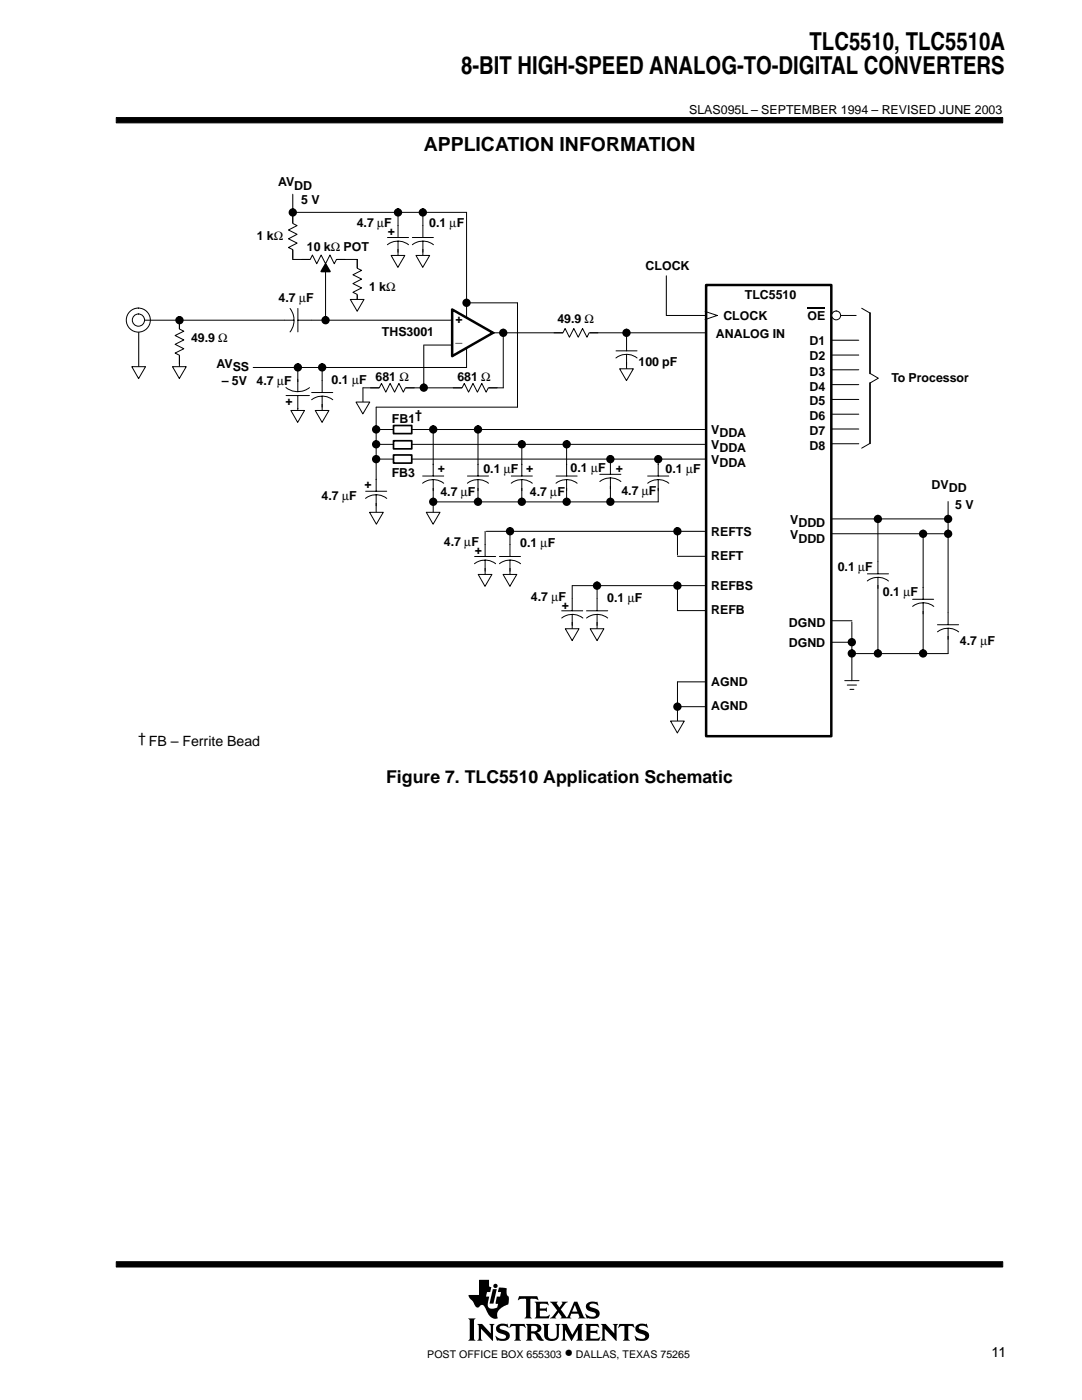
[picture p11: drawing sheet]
<svg xmlns="http://www.w3.org/2000/svg" width="216mm" height="279mm" viewBox="0 0 216 279" stroke-linecap="round" stroke-linejoin="round" font-family="sans-serif">
<g fill="#000" stroke="#000" stroke-width=".2">
<path d="M23.2 23.5h176.9v1h-176.9z" fill-rule="evenodd"/>
<path d="M23.2 251.8h176.9v1.1h-176.9z" fill-rule="evenodd"/>
</g>
<g fill="#000">
<path d="M98.3 257.3h.8l-.6 2.9h-.8z"/>
<path d="M93.4 263.1h1.5l-.3 .4v3.7l.3 .4h-1.5l.3-.4v-3.7z" fill-rule="evenodd"/>
<path d="M95.2 264.2h1l1.7 1.9v-1.5l-.3-.4h1.1l-.3 .4v3l-2.4-2.4v2l.3 .4h-1.1l.3-.6v-2.3z" fill-rule="evenodd"/>
<path d="M95.6 255.4h2v1.3l.4 .2-.2 1h-.6l-.2 .9h.6l-.3 1.2 .1 .7a.9 .9 0 0 0 1.2 .4l.6-.1 .2-.8-.5-.1 .2-1.3h.7l.2-.9h-.7l.3-1 1.5 .2v1.1l.2 .4 .2 .2v.7a.81 .81 0 0 1-.6 1 2.73 2.73 0 0 0-1.7 1.7l.1 .9h-.1a1.81 1.81 0 0 1-2.1-1.5l-.3-.6a.7 .7 0 0 0-.6-.6 .7 .7 0 0 0-.7 .5 1.12 1.12 0 0 1-1.1-1l-.7-.8-.2-.7h2.1z" fill-rule="evenodd"/>
<path d="M99.2 264.6a1.71 1.71 0 0 1 1.7-.4l.2 .1 .1-.1 .3 .8-.6-.3-.8-.1a.41 .41 0 0 0-.4 .5 .41 .41 0 0 0 .5 .3 1.29 1.29 0 0 1 1.5 1.4 1.08 1.08 0 0 1-1.2 .8l-1.1-.1-.2 .1-.4-1 .8 .5 .5 .1 .6-.1 .3-.2a.72 .72 0 0 0-.9-.7 .99 .99 0 0 1-1-.5 .99 .99 0 0 1 .1-1.1z" fill-rule="evenodd"/>
<path d="M101.9 264.2h2.8l.2 .8-.7-.4h-.4l-.1 .2v2.4l.3 .4h-1.4l.3-.4v-2.4l-.1-.2h-.5l-.7 .4z" fill-rule="evenodd"/>
<path d="M103.6 258.7h3.6l.2 .8-.4-.3-1.2 .1v3.5l.3 .3h-1.4l.2-.2 .1-.3v-3.2l-.1-.2h-.8l-.7 .3z" fill-rule="evenodd"/>
<path d="M104.9 264.2h1.9a.9 .9 0 0 1 1 .4 .9 .9 0 0 1 0 1.1l-.7 .2 .5 .4 .9 1.2a1.2 1.2 0 0 1-1.6-1l-.3-.3-.6-.1v1l.3 .5h-1.4l.3-.6v-2.3z" fill-rule="evenodd"/>
<path d="M106.7 259.8h2.6l.1 .7-.5-.3-1.2 .1v.8h1.1l.3-.2v.9l-.4-.2h-1v1l.2 .1h1.2l.5-.3h.1l-.2 .7h-2.8l.3-.5v-2.3z" fill-rule="evenodd"/>
<path d="M108.3 264.2h1.3l-.3 .4v2a.65 .65 0 0 0 .7 .6h.6l.4-.4 .1-2.1-.3-.5h1l-.3 .4v1.8a1.54 1.54 0 0 1-2.4 1l-.5-.7v-2.1z" fill-rule="evenodd"/>
<path d="M112 264.2h1.1l1.1 2.2 1.2-2.2h1l-.3 .4v2.6l.3 .4h-1.4l.3-.4v-1.8l-1.3 2.2-1.3-2.2v1.7l.4 .5h-1.1l.3-.6v-2.3z" fill-rule="evenodd"/>
<path d="M109.7 259.8h1.6l-.2 .3 .5 .8 .6-.8-.1-.3h1.2l-.4 .3-1 1.2 1.2 1.6 1.5-3.1h.6l1.2 2.9 .4 .4-1.4-.1a.22 .22 0 0 0 .2-.1 .22 .22 0 0 0 0-.3l-.2-.4h-1.4l-.2 .7 .2 .2h-2.2l.2-.3-.5-.9-.7 .9 .2 .3h-1.3l.6-.4 .9-1.2z" fill-rule="evenodd"/>
<path d="M117.1 260.2a2.08 2.08 0 0 1 1.9-.3l.2-.2 .1 .9a1.22 1.22 0 0 0-1.7-.1 .82 .82 0 0 0 .9 .6 1.06 1.06 0 0 1 1.2 1.1 1.06 1.06 0 0 1-1.2 1l-1.2-.1-.2 .1-.3-1 .8 .5 .8 .1a.46 .46 0 0 0 .5-.5 .46 .46 0 0 0-.5-.4l-.2-.1a1.11 1.11 0 0 1-1.2-1.5z" fill-rule="evenodd"/>
<path d="M116.7 264.2h2.6l.2 .8-.6-.4-1.1 .1v.9h1.1l.3-.2v.9l-.4-.3h-1v1.1l1.3 .1 .7-.4-.3 .8h-2.8l.3-.4v-2.6z" fill-rule="evenodd"/>
<path d="M119.9 264.2h1l1.7 1.9v-1.5l-.3-.4h1l-.3 .4v3l-2.3-2.4v2l.3 .4h-1.1l.3-.4v-2.6z" fill-rule="evenodd"/>
<path d="M123.6 264.2h2.8l.2 .8-.6-.4h-.5l-.1 .2v2.4l.3 .4h-1.4l.3-.4v-2.4l-.1-.2h-.5l-.7 .4z" fill-rule="evenodd"/>
<path d="M127 264.6a1.74 1.74 0 0 1 1.6-.4l.3 .1 .1-.1 .3 .8h-.1a1.2 1.2 0 0 0-1.7-.1 1.47 1.47 0 0 0 1.3 .7 1.03 1.03 0 0 1 .7 1.2 1.03 1.03 0 0 1-1.2 .8l-1.1-.1-.2 .1-.4-1 .9 .5 .9 .1a.45 .45 0 0 0 .4-.6 .45 .45 0 0 0-.6-.3l-.2-.1a1.11 1.11 0 0 1-1.2-1.4z" fill-rule="evenodd"/>
<circle cx="98.9" cy="256.6" r=".43"/>
</g>
<g fill="#fff">
<path d="M114.7 260.4l.5 1.4h-1z"/>
<path d="M106 264.7l.6-.1a.56 .56 0 0 1 .6 .5 .56 .56 0 0 1-.6 .6h-.6z" fill-rule="evenodd"/>
</g>
<g fill="none" stroke="#000" stroke-width=".2">
<path d="M27.7 63.9v10M72.4 77.4v3.6M93.1 69.5v3.8M98.4 66.4h45.1M133 63h37.8M162.4 67.9h9M162.4 70.9h9M162.4 73.8h9M162.4 76.8h9M162.4 79.7h9M171.9 61.5l1.7 1M173.6 74.5l1.7 1-1.7 .9"/>
<path d="M75.1 85.7h69.4M75.1 88.7h69.4M75.1 91.6h69.4M162.4 82.7h9M162.4 85.6h9M162.4 88.6h9M173.6 88.5l-1.7 .9M97 106h47.5M114.2 116.9h30.3M135.2 111h9.3M154.9 103.6h34.3M154.9 106.5h34.3"/>
<path d="M135.2 121.9h9.3M135.2 136.1h9.3M154.9 123.9h15.1M154.9 128.2h15.1M135.2 141h9.3"/>
</g>
<path d="M173.6 62.5v12M173.6 76.4v12.1" fill="none" stroke="#000" stroke-width=".34"/>
<path d="M140.9 56.9h25v90h-25z" fill-rule="evenodd" fill="#fff"/>
<path d="M140.9 56.9h25v90h-25z" fill="none" stroke="#000" stroke-width=".5"/>
<path d="M133 55v8M140.7 62.2l2.4 .8-2.4 .8M166.9 63h.1" fill="none" stroke="#000" stroke-width=".2"/>
<circle cx="166.9" cy="62.9" r=".88" fill="#fff"/>
<g fill="none" stroke="#000" stroke-width=".2">
<path d="M125 66.4v7.9"/>
<circle cx="166.9" cy="62.9" r=".88"/>
</g>
<path d="M161.1 61.4h3.6" fill="none" stroke="#000" stroke-width=".3"/>
<path d="M122.9 67.8h4.2v4.5h-4.2z" fill-rule="evenodd" fill="#fff"/>
<g fill="none" stroke="#000" stroke-width=".2">
<path d="M122.9 71.4a3.4 3.4 0 0 1 4.2 .1M122.9 70h4.2M125 67.6v2.4M125 70.7v2.2"/>
<circle cx="125" cy="74.3" r=".06"/>
</g>
<circle cx="125" cy="66.4" r=".66" fill="#000" stroke="#000" stroke-width=".34"/>
<circle cx="125" cy="66.4" r=".17" fill="#000"/>
<path d="M123.6 73.6h2.8l-1.4 2.4z" fill="#fff"/>
<path d="M123.6 73.6h2.8l-1.4 2.4z" fill="none" stroke="#000" stroke-width=".2"/>
<path d="M112.3 65.6h5.3v1.7h-5.3z" fill-rule="evenodd" fill="#fff"/>
<path d="M110.6 66.4h1.7l.5-.8 .8 1.7 .9-1.7 .9 1.7 .8-1.7 .9 1.7 .5-.9h1.7M131.3 91.6v8.6" fill="none" stroke="#000" stroke-width=".2"/>
<path d="M129.3 92.7h4.2v4.6h-4.2z" fill-rule="evenodd" fill="#fff"/>
<path d="M121.8 91.6v8.6M129.2 96.4a3.4 3.4 0 0 1 4.3 0M129.2 95h4.2M131.3 92.6v2.4M131.3 95.7v2.2M86.4 100.2h44.9" fill="none" stroke="#000" stroke-width=".2"/>
<circle cx="131.3" cy="91.6" r=".66" fill="#000" stroke="#000" stroke-width=".34"/>
<circle cx="131.3" cy="91.6" r=".17" fill="#000"/>
<path d="M119.7 92.4h4.2v4.6h-4.2z" fill-rule="evenodd" fill="#fff"/>
<path d="M113.1 88.7v10.8M119.7 96.1a3.4 3.4 0 0 1 4.2 0M119.7 94.7h4.2M121.8 92.3v2.4M121.8 95.4v2.2" fill="none" stroke="#000" stroke-width=".2"/>
<g fill="#000" stroke="#000" stroke-width=".34">
<circle cx="121.8" cy="91.6" r=".66"/>
<circle cx="121.8" cy="100.1" r=".66"/>
</g>
<g fill="#000">
<circle cx="121.8" cy="91.6" r=".17"/>
<circle cx="121.8" cy="100.2" r=".17"/>
</g>
<path d="M111 92.7h4.2v4.6h-4.2z" fill-rule="evenodd" fill="#fff"/>
<path d="M104.1 88.7v10.8M110.9 96.4a3.4 3.4 0 0 1 4.3 0M111 95h4.2M113.1 92.6v2.4M113.1 95.7v2.2" fill="none" stroke="#000" stroke-width=".2"/>
<g fill="#000" stroke="#000" stroke-width=".34">
<circle cx="113.1" cy="88.7" r=".66"/>
<circle cx="113.1" cy="100.1" r=".66"/>
</g>
<g fill="#000">
<circle cx="113.1" cy="88.7" r=".17"/>
<circle cx="113.1" cy="100.2" r=".17"/>
</g>
<path d="M102 92.7h4.2v4.6h-4.2z" fill-rule="evenodd" fill="#fff"/>
<path d="M95.4 85.7v13.8M102 96.4a3.4 3.4 0 0 1 4.2 0M102 95h4.2M104.1 92.6v2.4M104.1 95.7v2.2" fill="none" stroke="#000" stroke-width=".2"/>
<g fill="#000" stroke="#000" stroke-width=".34">
<circle cx="104.1" cy="88.7" r=".66"/>
<circle cx="104.1" cy="100.1" r=".66"/>
</g>
<g fill="#000">
<circle cx="104.1" cy="88.7" r=".17"/>
<circle cx="104.1" cy="100.2" r=".17"/>
</g>
<path d="M93.3 92.7h4.2v4.6h-4.2z" fill-rule="evenodd" fill="#fff"/>
<path d="M86.4 85.7v17.3M93.3 96.4a3.4 3.4 0 0 1 4.2 0M93.3 95h4.2M95.4 92.6v2.4M95.4 95.7v2.2" fill="none" stroke="#000" stroke-width=".2"/>
<g fill="#000" stroke="#000" stroke-width=".34">
<circle cx="95.4" cy="85.7" r=".66"/>
<circle cx="95.4" cy="100.1" r=".66"/>
</g>
<g fill="#000">
<circle cx="95.4" cy="85.7" r=".17"/>
<circle cx="95.4" cy="100.2" r=".17"/>
</g>
<path d="M84.4 92.7h4.1v4.6h-4.1z" fill-rule="evenodd" fill="#fff"/>
<g fill="none" stroke="#000" stroke-width=".2">
<path d="M84.3 96.4a3.4 3.4 0 0 1 4.2 0M84.3 95h4.2M86.4 92.6v2.4M86.4 95.7v2.2"/>
<circle cx="86.4" cy="103" r=".06"/>
</g>
<g fill="#000" stroke="#000" stroke-width=".34">
<circle cx="86.4" cy="85.7" r=".66"/>
<circle cx="86.4" cy="100.1" r=".66"/>
</g>
<g fill="#000">
<circle cx="86.4" cy="85.7" r=".17"/>
<circle cx="86.4" cy="100.2" r=".17"/>
</g>
<path d="M85.1 102.2h2.7l-1.4 2.4z" fill="#fff"/>
<path d="M85.1 102.2h2.7l-1.4 2.4z" fill="none" stroke="#000" stroke-width=".2"/>
<path d="M78.5 84.9h3.7v1.6h-3.7z" fill-rule="evenodd" fill="#fff"/>
<path d="M78.5 84.9h3.7v1.6h-3.7z" fill="none" stroke="#000" stroke-width=".34"/>
<path d="M78.5 88h3.7v1.6h-3.7z" fill-rule="evenodd" fill="#fff"/>
<path d="M78.5 88h3.7v1.6h-3.7z" fill="none" stroke="#000" stroke-width=".34"/>
<path d="M78.5 90.8h3.7v1.6h-3.7z" fill-rule="evenodd" fill="#fff"/>
<path d="M78.5 90.8h3.7v1.6h-3.7z" fill="none" stroke="#000" stroke-width=".34"/>
<path d="M84.6 68.9h5.6M100.4 66.4v11h-28M103.3 60.4v20.9h-28.2v21.8" fill="none" stroke="#000" stroke-width=".2"/>
<g fill="#000" stroke="#000" stroke-width=".34">
<circle cx="100.4" cy="66.4" r=".66"/>
<circle cx="75.1" cy="91.6" r=".66"/>
<circle cx="75.1" cy="85.7" r=".66"/>
<circle cx="75.1" cy="88.7" r=".66"/>
</g>
<g fill="#000">
<circle cx="98.4" cy="66.4" r=".17"/>
<circle cx="100.4" cy="66.4" r=".17"/>
<circle cx="75.1" cy="88.7" r=".17"/>
<circle cx="75.1" cy="85.7" r=".17"/>
<circle cx="75.1" cy="91.6" r=".17"/>
</g>
<path d="M90.2 61.8l8.2 4.6-8.2 4.7z" fill="none" stroke="#000" stroke-width=".5"/>
<path d="M92.2 76.6h5.3v1.7h-5.3z" fill-rule="evenodd" fill="#fff"/>
<path d="M93.1 42.4v21.1M50.5 73.3h42.6M84.6 68.9v8.5M90.4 77.4h1.8l.4-.9 .9 1.8 .9-1.8 .9 1.8 .8-1.8 .9 1.8 .4-.9h1.8M72.4 81h.1z" fill="none" stroke="#000" stroke-width=".2"/>
<circle cx="84.6" cy="77.4" r=".66" fill="#000" stroke="#000" stroke-width=".34"/>
<circle cx="84.6" cy="77.4" r=".17" fill="#000"/>
<path d="M71 80.2h2.8l-1.4 2.4z" fill="#fff"/>
<path d="M64.3 73.3v10.2M71 80.2h2.8l-1.4 2.4z" fill="none" stroke="#000" stroke-width=".2"/>
<path d="M62.2 76.1h4.2v4.5h-4.2z" fill-rule="evenodd" fill="#fff"/>
<path d="M62.2 79.8a3.4 3.4 0 0 1 4.2 0M62.2 78.3h4.2M64.3 76v2.3M64.3 79.1v2.2M64.3 82.6v.1z" fill="none" stroke="#000" stroke-width=".2"/>
<circle cx="64.3" cy="73.3" r=".66" fill="#000" stroke="#000" stroke-width=".34"/>
<circle cx="64.3" cy="73.3" r=".17" fill="#000"/>
<path d="M62.9 81.9h2.7l-1.3 2.4z" fill="#fff"/>
<g fill="none" stroke="#000" stroke-width=".2">
<path d="M59.4 73.3v10.2M62.9 81.9h2.7l-1.3 2.4z"/>
<circle cx="59.4" cy="82.7" r=".06"/>
</g>
<circle cx="59.4" cy="73.3" r=".66" fill="#000" stroke="#000" stroke-width=".34"/>
<circle cx="59.4" cy="73.3" r=".17" fill="#000"/>
<path d="M58 81.9h2.8l-1.4 2.4z" fill="#fff"/>
<path d="M58 81.9h2.8l-1.4 2.4z" fill="none" stroke="#000" stroke-width=".2"/>
<path d="M57.1 76.4h4.6v5h-4.6z" fill-rule="evenodd" fill="#fff"/>
<path d="M57.1 77.3a3.8 3.8 0 0 0 4.7 .1M57.1 78.9h4.6M59.4 75.7v2.4M59.4 78.9v2.7M93.1 60.4h10.2" fill="none" stroke="#000" stroke-width=".2"/>
<circle cx="93.1" cy="60.4" r=".66" fill="#000" stroke="#000" stroke-width=".34"/>
<circle cx="93.1" cy="60.4" r=".17" fill="#000"/>
<path d="M75.7 76.6h5.2v1.7h-5.2z" fill-rule="evenodd" fill="#fff"/>
<path d="M58.4 42.4h34.7M84.4 42.4v10.1M73.9 77.4h1.8l.4-.9 .9 1.8 .8-1.8 .9 1.8 .9-1.8 .9 1.8 .4-.9h1.8" fill="none" stroke="#000" stroke-width=".2"/>
<path d="M82.3 45.1h4.2v4.6h-4.2z" fill-rule="evenodd" fill="#fff"/>
<path d="M82.3 48.8a3.4 3.4 0 0 1 4.2 0M82.3 47.4h4.2M84.3 51.7h.1zM84.4 45v2.4M84.4 48.1v2.2" fill="none" stroke="#000" stroke-width=".2"/>
<circle cx="84.4" cy="42.4" r=".66" fill="#000" stroke="#000" stroke-width=".34"/>
<circle cx="84.4" cy="42.4" r=".17" fill="#000"/>
<path d="M83 51h2.7l-1.3 2.4z" fill="#fff"/>
<path d="M79.4 42.4v10.1M83 51h2.7l-1.3 2.4z" fill="none" stroke="#000" stroke-width=".2"/>
<path d="M77.3 45.1h4.2v4.6h-4.2z" fill-rule="evenodd" fill="#fff"/>
<path d="M77.3 48.8a3.4 3.4 0 0 1 4.2 0M77.3 47.4h4.2M79.4 51.7h.1zM79.4 45v2.4M79.4 48.1v2.2" fill="none" stroke="#000" stroke-width=".2"/>
<circle cx="79.4" cy="42.4" r=".66" fill="#000" stroke="#000" stroke-width=".34"/>
<circle cx="79.4" cy="42.4" r=".17" fill="#000"/>
<path d="M78 51h2.8l-1.4 2.4z" fill="#fff"/>
<path d="M58.4 51.8h12.9v7.9M78 51h2.8l-1.4 2.4z" fill="none" stroke="#000" stroke-width=".2"/>
<path d="M70.4 53.5h1.8v5.3h-1.8z" fill-rule="evenodd" fill="#fff"/>
<g fill="none" stroke="#000" stroke-width=".2">
<path d="M71.3 51.8v1.7l.9 .5-1.8 .8 1.8 .9-1.8 .9 1.8 .9-1.8 .8 .9 .5v1.7"/>
<circle cx="71.3" cy="60.5" r=".06"/>
</g>
<path d="M69.9 59.8h2.7l-1.3 2.3z" fill="#fff"/>
<path d="M69.9 59.8h2.7l-1.3 2.3z" fill="none" stroke="#000" stroke-width=".2"/>
<path d="M61.9 50.9h5.3v1.8h-5.3z" fill-rule="evenodd" fill="#fff"/>
<path d="M58.4 38.8v13M60.1 51.8h1.8l.4-.9 .9 1.7 .9-1.7 .9 1.7 .8-1.7 .9 1.7 .4-.8h1.8M65 52.7v11.2" fill="none" stroke="#000" stroke-width=".2"/>
<g fill="#000" stroke="#000" stroke-width=".34">
<path d="M65 52.7l.8 1.5h-1.7z"/>
<circle cx="65" cy="63.9" r=".66"/>
</g>
<circle cx="65" cy="63.9" r=".17" fill="#000"/>
<path d="M57.6 44.6h1.7v5.2h-1.7z" fill-rule="evenodd" fill="#fff"/>
<path d="M58.4 42.8v1.8l.9 .4-1.7 .9 1.7 .9-1.7 .9 1.7 .8-1.7 .9 .8 .4v1.8M35.8 63.9v10.1" fill="none" stroke="#000" stroke-width=".2"/>
<circle cx="58.4" cy="42.4" r=".66" fill="#000" stroke="#000" stroke-width=".34"/>
<circle cx="58.4" cy="42.4" r=".17" fill="#000"/>
<path d="M35 65.6h1.7v5.3h-1.7z" fill-rule="evenodd" fill="#fff"/>
<path d="M27.7 63.9h.1M35.8 63.9v1.8l.9 .4-1.8 .9 1.8 .8-1.8 .9 1.8 .9-1.8 .9 .9 .4v1.8" fill="none" stroke="#000" stroke-width=".2"/>
<circle cx="35.8" cy="63.9" r=".66" fill="#000" stroke="#000" stroke-width=".34"/>
<circle cx="35.8" cy="63.9" r=".17" fill="#000"/>
<circle cx="27.6" cy="63.9" r="2.4" fill="#fff"/>
<circle cx="27.6" cy="63.9" r="2.4" fill="none" stroke="#000" stroke-width=".2"/>
<circle cx="27.6" cy="63.9" r="1.22" fill="#fff"/>
<g fill="none" stroke="#000" stroke-width=".2">
<circle cx="27.6" cy="63.9" r="1.22"/>
<circle cx="35.8" cy="73.9" r=".06"/>
</g>
<path d="M34.4 73.2h2.8l-1.4 2.4z" fill="#fff"/>
<g fill="none" stroke="#000" stroke-width=".2">
<path d="M34.4 73.2h2.8l-1.4 2.4z"/>
<circle cx="27.7" cy="73.9" r=".06"/>
</g>
<path d="M26.3 73.2h2.7l-1.3 2.4z" fill="#fff"/>
<path d="M26.3 73.2h2.7l-1.3 2.4zM135.2 106v4.8" fill="none" stroke="#000" stroke-width=".2"/>
<circle cx="135.2" cy="106" r=".66" fill="#000" stroke="#000" stroke-width=".34"/>
<circle cx="135.2" cy="106" r=".17" fill="#000"/>
<path d="M73 95.8h4.2v4.5h-4.2z" fill-rule="evenodd" fill="#fff"/>
<g fill="none" stroke="#000" stroke-width=".2">
<path d="M72.9 99.5a3.4 3.4 0 0 1 4.3 0M73 98h4.2M75.1 95.7v2.3M75.1 98.8v2.1"/>
<circle cx="75.1" cy="103" r=".06"/>
</g>
<path d="M73.7 102.2h2.8l-1.4 2.4z" fill="#fff"/>
<path d="M73.7 102.2h2.8l-1.4 2.4zM101.8 106v10.2" fill="none" stroke="#000" stroke-width=".2"/>
<path d="M99.7 108.8h4.2v4.6h-4.2z" fill-rule="evenodd" fill="#fff"/>
<g fill="none" stroke="#000" stroke-width=".2">
<path d="M99.7 112.5a3.4 3.4 0 0 1 4.2 0M99.7 111.1h4.2M101.8 108.7v2.4M101.8 111.8v2.2"/>
<circle cx="101.8" cy="115.4" r=".06"/>
</g>
<circle cx="101.8" cy="106" r=".66" fill="#000" stroke="#000" stroke-width=".34"/>
<circle cx="101.8" cy="106" r=".17" fill="#000"/>
<path d="M100.4 114.6h2.7l-1.3 2.4z" fill="#fff"/>
<path d="M96.8 106v10.2M100.4 114.6h2.7l-1.3 2.4z" fill="none" stroke="#000" stroke-width=".2"/>
<path d="M94.7 108.8h4.2v4.6h-4.2z" fill-rule="evenodd" fill="#fff"/>
<g fill="none" stroke="#000" stroke-width=".2">
<path d="M94.7 112.5a3.4 3.4 0 0 1 4.2 0M94.7 111.1h4.2M96.8 108.7v2.4M96.8 111.8v2.2"/>
<circle cx="96.8" cy="115.4" r=".06"/>
</g>
<path d="M95.4 114.6h2.8l-1.4 2.4z" fill="#fff"/>
<path d="M95.4 114.6h2.8l-1.4 2.4zM119.1 116.9v10.1M135.2 116.9v5" fill="none" stroke="#000" stroke-width=".2"/>
<circle cx="135.2" cy="116.9" r=".66" fill="#000" stroke="#000" stroke-width=".34"/>
<circle cx="135.2" cy="116.9" r=".17" fill="#000"/>
<path d="M117.1 119.6h4.2v4.6h-4.2z" fill-rule="evenodd" fill="#fff"/>
<g fill="none" stroke="#000" stroke-width=".2">
<path d="M119.1 119.5v2.4M117 123.3a3.4 3.4 0 0 1 4.3 0M117 121.9h4.3M119.1 122.6v2.2"/>
<circle cx="119.1" cy="126.2" r=".04"/>
</g>
<circle cx="119.1" cy="116.9" r=".66" fill="#000" stroke="#000" stroke-width=".34"/>
<circle cx="119.1" cy="116.9" r=".17" fill="#000"/>
<path d="M117.8 125.5h2.7l-1.4 2.4z" fill="#fff"/>
<path d="M114.2 116.9v10.1M117.8 125.5h2.7l-1.4 2.4z" fill="none" stroke="#000" stroke-width=".2"/>
<path d="M112.1 119.6h4.2v4.6h-4.2z" fill-rule="evenodd" fill="#fff"/>
<path d="M114.2 119.5v2.4M112.1 123.3a3.4 3.4 0 0 1 4.2 0M112.1 121.9h4.2M114.1 126.2h.1zM114.2 122.6v2.2" fill="none" stroke="#000" stroke-width=".2"/>
<path d="M112.8 125.5h2.7l-1.3 2.4z" fill="#fff"/>
<g fill="none" stroke="#000" stroke-width=".2">
<path d="M112.8 125.5h2.7l-1.3 2.4zM135.2 136.1v8.6"/>
<circle cx="135.2" cy="144.7" r=".06"/>
</g>
<circle cx="135.2" cy="141" r=".66" fill="#000" stroke="#000" stroke-width=".34"/>
<circle cx="135.2" cy="141" r=".17" fill="#000"/>
<path d="M133.8 143.9h2.7l-1.3 2.4z" fill="#fff"/>
<path d="M175.2 103.6v26.8M170 124.1v11.7M170 130.4h19.2M133.8 143.9h2.7l-1.3 2.4z" fill="none" stroke="#000" stroke-width=".2"/>
<g fill="#000" stroke="#000" stroke-width=".34">
<circle cx="175.2" cy="103.6" r=".66"/>
<circle cx="170" cy="128.2" r=".66"/>
<circle cx="170" cy="130.4" r=".66"/>
<circle cx="175.2" cy="130.4" r=".66"/>
</g>
<g fill="#000">
<circle cx="175.2" cy="103.6" r=".17"/>
<circle cx="170" cy="130.4" r=".17"/>
<circle cx="170" cy="128.2" r=".17"/>
<circle cx="175.2" cy="130.4" r=".17"/>
</g>
<path d="M173.1 112.3h4.2v4.5h-4.2z" fill-rule="evenodd" fill="#fff"/>
<path d="M173.1 115.9a3.4 3.4 0 0 1 4.2 .1M173.1 114.5h4.2M175.2 112.1v2.4M175.2 115.2v2.2M184.2 106.5v23.9" fill="none" stroke="#000" stroke-width=".2"/>
<g fill="#000" stroke="#000" stroke-width=".34">
<circle cx="184.2" cy="106.5" r=".66"/>
<circle cx="184.2" cy="130.4" r=".66"/>
</g>
<g fill="#000">
<circle cx="184.2" cy="106.5" r=".17"/>
<circle cx="184.2" cy="130.4" r=".17"/>
</g>
<path d="M182.1 117.3h4.2v4.6h-4.2z" fill-rule="evenodd" fill="#fff"/>
<path d="M182.1 119.6h4.2M184.2 117.2v2.4M189.2 100.1v30.3M182.1 121a3.4 3.4 0 0 1 4.2 0M184.2 120.3v2.2" fill="none" stroke="#000" stroke-width=".2"/>
<circle cx="189.2" cy="103.6" r=".66" fill="#000" stroke="#000" stroke-width=".34"/>
<circle cx="189.2" cy="103.6" r=".17" fill="#000"/>
<path d="M187.1 122.4h4.2v4.6h-4.2z" fill-rule="evenodd" fill="#fff"/>
<path d="M28.9 63.9h61.2M168.6 135.8h2.8M169.1 136.7h1.8M169.6 137.6h.8M187.1 126.1a3.4 3.4 0 0 1 4.2 0M187.1 124.7h4.2M189.2 122.3v2.4M189.2 125.4v2.2" fill="none" stroke="#000" stroke-width=".2"/>
<circle cx="189.2" cy="106.5" r=".66" fill="#000" stroke="#000" stroke-width=".34"/>
<circle cx="189.2" cy="106.5" r=".17" fill="#000"/>
<path d="M56.9 61.4h5v4.9h-5z" fill-rule="evenodd" fill="#fff"/>
<path d="M56.9 63.9h1.8M57.9 61.6a3.9 3.9 0 0 1 0 4.7M59.4 63.9h2.6M59.4 61.6v4.6" fill="none" stroke="#000" stroke-width=".2"/>
<g font-size="4.9">
<text x="161.5" y="9.9">TLC5510, TLC5510A</text>
<text x="92" y="14.8">8-BIT HIGH-SPEED ANALOG-TO-DIGITAL CONVERTERS</text>
</g>
<text font-size="3.9" x="84.5" y="30.2">APPLICATION INFORMATION</text>
<g font-size="3.5">
<text x="77.1" y="156.2">Figure 7. TLC5510 Application Schematic</text>
<text x="112.7" y="271">•</text>
</g>
<g font-size="2.8">
<text x="27.6" y="148.3">† FB – Ferrite Bead</text>
<text x="197.9" y="270.8">11</text>
</g>
<g font-size="2.5">
<text x="137.5" y="22.7">SLAS095L – SEPTEMBER 1994 – REVISED JUNE 2003</text>
<text x="55.5" y="37.2">AV</text>
<text x="58.7" y="37.9">DD</text>
<text x="60.1" y="40.6">5 V</text>
<text x="51.2" y="47.8">1 kΩ</text>
<text x="71.2" y="45.4">4.7 µF</text>
<text x="77.4" y="46.9">+</text>
<text x="85.6" y="45.4">0.1 µF</text>
<text x="61.2" y="50.1">10 kΩ POT</text>
<text x="128.8" y="53.8">CLOCK</text>
<text x="73.7" y="58">1 kΩ</text>
<text x="148.6" y="59.6">TLC5510</text>
<text x="55.6" y="60.3">4.7 µF</text>
<text x="90.9" y="64.5">+</text>
<text x="111.2" y="64.4">49.9 Ω</text>
<text x="144.3" y="63.8">CLOCK</text>
<text x="161.1" y="63.8">OE</text>
<text x="38.1" y="68.2">49.9 Ω</text>
<text x="76.2" y="67.1">THS3001</text>
<text x="90.9" y="68.2">_</text>
<text x="142.9" y="67.4">ANALOG IN</text>
<text x="161.5" y="68.9">D1</text>
<text x="161.5" y="71.9">D2</text>
<text x="43.2" y="73.5">AV</text>
<text x="44.2" y="76.9">– 5V</text>
<text x="46.4" y="74.1">SS</text>
<text x="51.2" y="76.8">4.7 µF</text>
<text x="66.2" y="76.7">0.1 µF</text>
<text x="74.9" y="76.1">681 Ω</text>
<text x="91.3" y="76.1">681 Ω</text>
<text x="127.4" y="73">100 pF</text>
<text x="161.5" y="75">D3</text>
<text x="177.9" y="76.3">To Processor</text>
<text x="57" y="80.8">+</text>
<text x="82.8" y="83.7">†</text>
<text x="161.5" y="78">D4</text>
<text x="161.5" y="80.9">D5</text>
<text x="161.5" y="83.9">D6</text>
<text x="78.2" y="84.3">FB1</text>
<text x="141.9" y="86.7">V</text>
<text x="141.9" y="89.6">V</text>
<text x="143.6" y="87.3">DDA</text>
<text x="161.5" y="86.8">D7</text>
<text x="161.5" y="89.8">D8</text>
<text x="78.2" y="95.3">FB3</text>
<text x="87.3" y="94.3">+</text>
<text x="96.5" y="94.3">0.1 µF</text>
<text x="105" y="94.3">+</text>
<text x="113.9" y="94.1">0.1 µF</text>
<text x="122.9" y="94.3">+</text>
<text x="132.8" y="94.3">0.1 µF</text>
<text x="141.9" y="92.5">V</text>
<text x="143.6" y="90.2">DDA</text>
<text x="143.6" y="93.2">DDA</text>
<text x="64.2" y="99.8">4.7 µF</text>
<text x="72.7" y="97.3">+</text>
<text x="87.9" y="98.9">4.7 µF</text>
<text x="105.7" y="98.9">4.7 µF</text>
<text x="124" y="98.9">4.7 µF</text>
<text x="185.9" y="97.6">DV</text>
<text x="189.3" y="98.2">DD</text>
<text x="190.6" y="101.6">5 V</text>
<text x="141.9" y="107">REFTS</text>
<text x="157.7" y="104.5">V</text>
<text x="157.7" y="107.7">V</text>
<text x="159.3" y="105.1">DDD</text>
<text x="88.6" y="109">4.7 µF</text>
<text x="94.8" y="110.6">+</text>
<text x="103.8" y="109.2">0.1 µF</text>
<text x="141.9" y="111.7">REFT</text>
<text x="159.3" y="108.3">DDD</text>
<text x="167.2" y="113.9">0.1 µF</text>
<text x="105.9" y="119.9">4.7 µF</text>
<text x="141.9" y="117.8">REFBS</text>
<text x="176.2" y="118.9">0.1 µF</text>
<text x="112.1" y="121.4">+</text>
<text x="121.2" y="120.1">0.1 µF</text>
<text x="141.9" y="122.6">REFB</text>
<text x="157.4" y="125">DGND</text>
<text x="157.4" y="129.1">DGND</text>
<text x="191.5" y="128.7">4.7 µF</text>
<text x="141.9" y="137">AGND</text>
<text x="141.9" y="141.8">AGND</text>
</g>
<g font-size="2.1">
<text x="85.3" y="271">POST OFFICE BOX 655303</text>
<text x="114.9" y="271">DALLAS, TEXAS 75265</text>
</g>
</svg>
